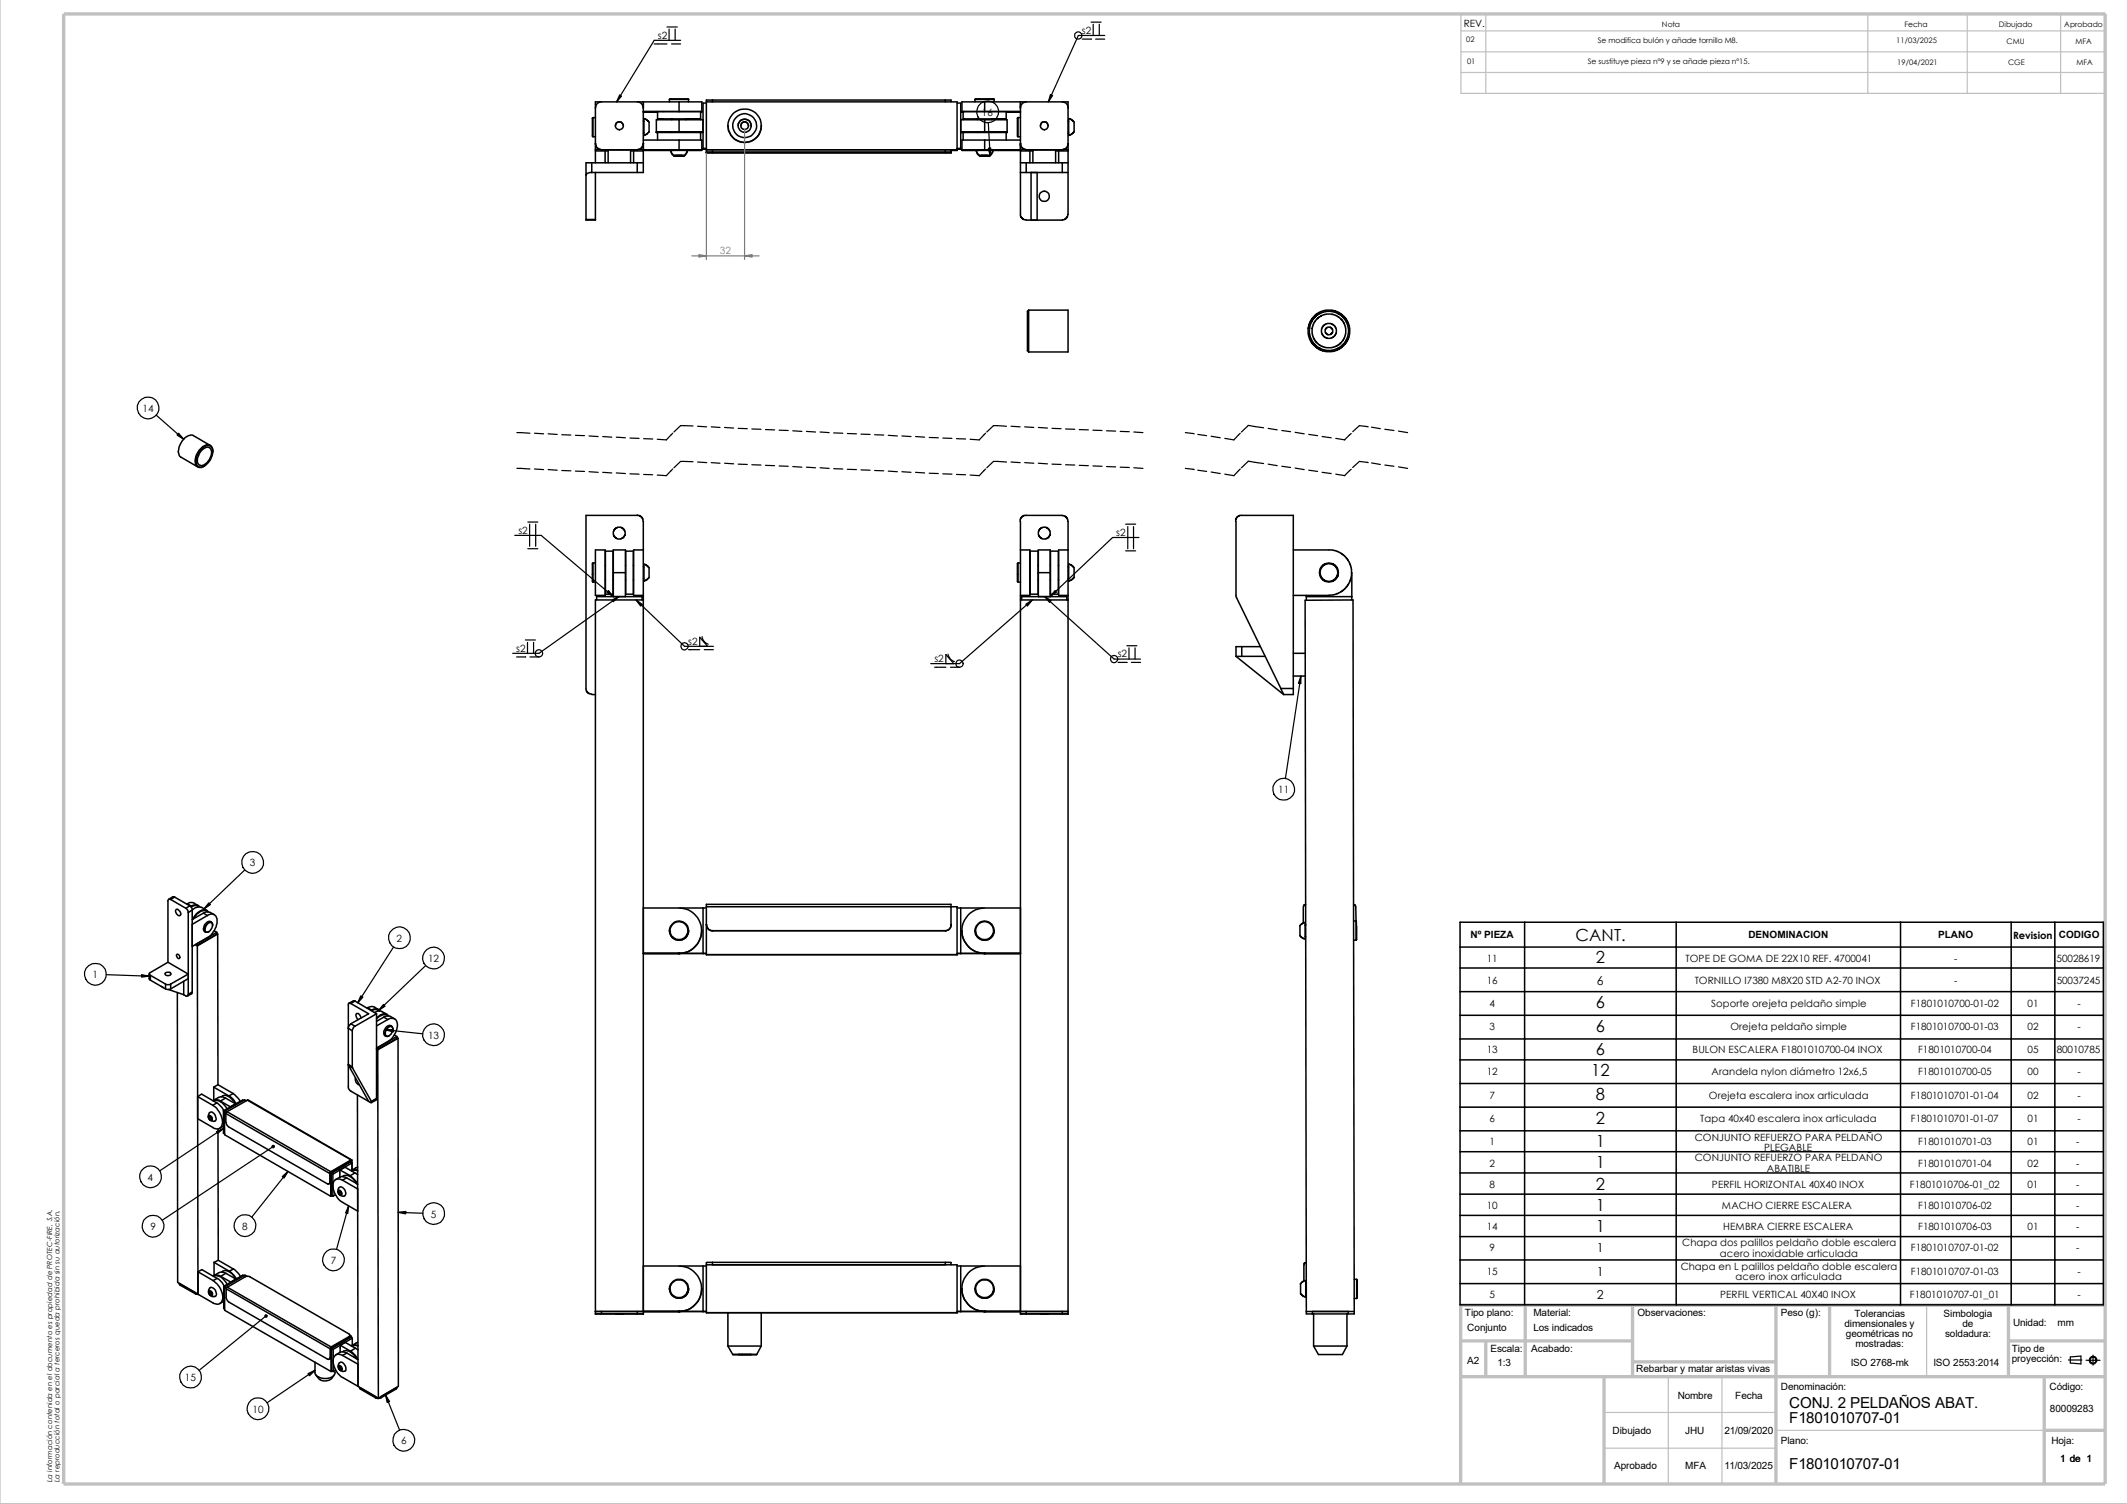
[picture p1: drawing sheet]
<svg xmlns="http://www.w3.org/2000/svg" width="297mm" height="210mm" viewBox="0 0 297 210" stroke-linecap="round" stroke-linejoin="round" font-family="sans-serif">
<g fill="none" stroke="#c0c0c0" stroke-width=".17">
<path d="M0 0v210h297M204 10.1h90M204 7.2h90M204 4.3h90M204 1.9h90v11.1h-90zM207.5 1.9v11.1M260.8 1.9v11.1M274.7 1.9v11.1M287.7 1.9v11.1M224 197.2h24M233 192.2v15M240.5 192.2v15"/>
<path d="M248 199.7h37.5M269 182.2v10M224 202.2h24"/>
</g>
<g fill="none" stroke="#c0c0c0" stroke-width=".47">
<path d="M8.9 1.9h285.1v205.3h-285.1zM204 187.2h24M204 192.2h90M207.5 187.2v5M213 182.2v10M224 192.2v15M228 182.2v10M228 190.2h20M248 182.2v25M255.5 182.2v10M280.5 187.2h13.5M280.5 182.2v10"/>
<path d="M285.5 192.2v15M285.5 199.7h8.5M294 182.2h-90v25"/>
</g>
<g fill="none" stroke="#000" stroke-width=".17">
<path d="M91.4 6.1h1.7M93.1 3.8h1.5M93.4 4.1v1.5M93.8 6.1h1.2M94.3 4.1v1.5M95 5.6h-3.6l-5.3 8.6M138 17.1l.3 4.7M151.1 5.5h1.3M152.4 3.1h1.4M152.7 3.4v1.6M153 5.5h1.3M153.5 3.4v1.6"/>
<path d="M154.3 5h-3.7l-4.2 9.2M21.8 58l3.9 3.3M96.8 59.5l-1.8-.1-.9 .9M97.4 59.5l1.3 .1M99.3 59.6l1.2 .1M101.2 59.7l1.2 .1M103.1 59.8l1.3 .1M105 59.9h1.3M106.9 60h1.3M140.5 59.5l-1.8-.1-.9 .9M141.2 59.5l1.3 .1M143.1 59.6l1.3 .1"/>
<path d="M145 59.7l1.3 .1M146.9 59.8l1.3 .1M148.8 59.9h1.3M150.7 60h1.3M174.3 59.4l2.1 .3M174.3 59.4l-.9 .9M177.1 59.8l1.3 .2M191.1 59.6l-1.3-.2-.9 .9M191.5 59.6l1.2 .3M193.4 59.9l1.2 .2M71.9 74.8h3.7l10 8.5M72.2 65.4l1.8 .1"/>
<path d="M72.2 60.4l1.8 .1M73.7 72.9h1.4M73.7 76.6h1.4M74 73.2v3.1M74.6 65.5l1.3 .1M74.6 60.5l1.3 .1M74.8 73.2v3.1M76.5 65.6l1.3 .1M76.5 60.6l1.3 .1M78.4 65.7h1.3M78.4 60.7h1.3M80.3 65.8h1.3"/>
<path d="M80.3 60.8h1.3M82.3 65.9l1.2 .1M82.3 60.9l1.2 .1M84.2 66h1.2M84.2 61h1.2M86.1 66l1.2 .1M86.1 61l1.2 .1M88 66.2h1.2M88 61.2h1.2M89.9 66.3h1.2M89.9 61.3h1.2M93.9 65.5l-.9 .9-1.2-.1"/>
<path d="M93.9 60.5l-.9 .9-1.2-.1M96.8 64.5l-1.8-.1-.9 .9M97.4 64.5l1.3 .1M99.3 64.6l1.2 .1M101.2 64.7l1.2 .1M103.1 64.8l1.3 .1M105 64.9h1.3M106.9 65h1.3M108.8 65.1h1.3M108.8 60.1h1.3M110.7 65.2h1.3M110.7 60.2h1.3"/>
<path d="M112.6 65.2l1.3 .1M112.6 60.2l1.3 .1M114.5 65.3l1.3 .1M114.5 60.3l1.3 .1M116.4 65.4l1.3 .1M116.4 60.5h1.3M118.3 65.5l1.3 .1M118.3 60.5l1.3 .1M120.2 65.6l1.3 .1M120.2 60.6l1.3 .1M122.1 65.7h1.3M122.1 60.7h1.3"/>
<path d="M124 65.8l1.3 .1M124 60.8l1.3 .1M125.9 65.9l1.3 .1M125.9 60.9l1.3 .1M127.8 66h1.3M127.8 61h1.3M129.8 66.1h1.2M129.8 61.1h1.2M131.7 66.2h1.2M131.7 61.2h1.2M133.6 66.3h1.2M133.6 61.3h1.2"/>
<path d="M137.6 65.5l-.9 .9-1.2-.1M137.6 60.5l-.9 .9-1.2-.1M140.5 64.5l-1.8-.1-.9 .9M141.2 64.5l1.3 .1M143.1 64.6l1.3 .1M145 64.7l1.3 .1M146.9 64.8l1.3 .1M148.8 64.9h1.3M150.7 65h1.3M152.6 65.1h1.3M152.6 60.1h1.3M154.5 65.2h1.3"/>
<path d="M154.5 60.2h1.3M156.4 65.2l1.3 .1M156.4 60.2l1.3 .1M157.2 76.9h1.4M157.2 73.2h1.4M157.5 73.5v3.1M158.3 73.5v3.1M158.3 65.3l1.3 .1M158.3 60.3l1.3 .1M159 75.1h-3.6l-8.8 8.2M165.5 65.4l1.3 .2M165.5 60.4l1.3 .2"/>
<path d="M167.3 65.7l1.2 .1M167.3 60.7l1.2 .1M169.1 65.9l1.3 .2M169.1 60.9l1.3 .2M173.2 65.5l-.9 .9-1.3-.2M173.2 60.5l-.9 .9-1.3-.2M174.3 64.4l2.1 .3M174.3 64.4l-.9 .9M177.1 64.8l1.3 .2M179 65.1l1.2 .2M179 60.1l1.2 .2M180.8 65.4l1.3 .2"/>
<path d="M180.8 60.4l1.3 .2M182.8 65.7l1.2 .1M182.8 60.7l1.2 .1M184.6 66l1.3 .1M184.6 61l1.3 .1M186.5 66.2l1.3 .2M186.5 61.2l1.3 .2M188.7 65.5l-1 .9M188.7 60.5l-1 .9M191.1 64.6l-1.3-.2-.9 .9M191.5 64.6l1.2 .3M193.4 64.9l1.2 .2"/>
<path d="M195.3 65.2l1.3 .2M195.3 60.2l1.3 .2M72.1 91.7h1.3M73.4 89.4h1.4M73.7 89.7v1.5M74 91.7h1.3M74.5 89.7v1.5M86.4 83.3l-11.1 7.9h-3.7M88.8 83.8l6.8 6.5h4M96.1 90.7h1.6M97.7 90.3v-1.3l1.1 1.3M98 88.9a1.26 1.26 0 0 0 .9 1.1"/>
<path d="M98.3 90.7h1.3M130.5 93.2h1.6M132.1 92.7v-1.3l1.1 1.3M132.4 91.4a1.27 1.27 0 0 0 .9 1M132.7 93.2h1.3M144.1 83.8l-10.1 8.9h-4M145.9 83.3l9.7 8.7h3.7M156.1 92.5h1.3M157.4 90.2h1.3M157.6 90.5v1.5M158 92.5h1.3M158.5 90.5v1.5"/>
<path d="M181.7 94.4l-2.2 14.3M14.9 136.1l5.9 .2M34.2 121.5l-5.7 5.4M54.9 132.2l-4.9 7.8M59.4 134.8l-6.5 6.3M31.2 157.6l-8.9 5.9M53.8 143.8l5.2 .6M38.1 160.1l-15.5 10.3M40.2 163.6l-5 6.3M48.7 168.4l-1.7 6.1M55.6 169.3l3.5 .1M37.1 183.8l-9.3 7.5"/>
<path d="M44 191.3l-6.7 4.6M53.8 194.8l2 4.9M288.8 189.9h1.9M289.1 189.5l1.5-.1v1.1l-1.5-.2zM291.3 189.9h1.9M292.3 189.2v1.4"/>
<circle cx="137.9" cy="15.6" r="1.52"/>
<circle cx="150.6" cy="5" r=".52"/>
<circle cx="20.7" cy="57" r="1.51"/>
<circle cx="75.3" cy="91.2" r=".52"/>
<circle cx="95.6" cy="90.3" r=".51"/>
<circle cx="134" cy="92.7" r=".52"/>
<circle cx="155.6" cy="92" r=".51"/>
<circle cx="179.3" cy="110.2" r="1.54"/>
<circle cx="13.3" cy="136" r="1.51"/>
<circle cx="35.3" cy="120.4" r="1.53"/>
<circle cx="55.8" cy="130.9" r="1.53"/>
<circle cx="60.6" cy="133.8" r="1.54"/>
<circle cx="60.6" cy="144.5" r="1.54"/>
<circle cx="21" cy="164.3" r="1.51"/>
<circle cx="21.4" cy="171.2" r="1.51"/>
<circle cx="34.2" cy="171.2" r="1.53"/>
<circle cx="46.6" cy="175.9" r="1.51"/>
<circle cx="60.6" cy="169.5" r="1.52"/>
<circle cx="26.6" cy="192.3" r="1.53"/>
<circle cx="36" cy="196.7" r="1.51"/>
<circle cx="292.3" cy="189.9" r=".54"/>
<circle cx="292.3" cy="189.9" r=".41"/>
<circle cx="56.4" cy="201.1" r="1.52"/>
</g>
<g fill="none" stroke="#000" stroke-width=".21">
<path d="M82.7 16.5v2.5l.1 .1M82.7 16.5h.1M82.8 16.4l-.1 .1M82.8 19.1h.3M82.8 16.4h.3M82.8 16.4v2.7M83.1 15.1a.87 .87 0 0 1 .9-.9h5a.87 .87 0 0 1 .8 .9M83.9 14.2h-.8v8.5M85.9 17.6a.55 .55 0 0 1 .6-.6 .55 .55 0 0 1 .5 .6M89 14.2h5.8M89.8 14.2v9.9h-.8M89.8 16.9l.1 .1"/>
<path d="M89.8 15.7h2M89.8 15.6h5M89.8 19.6h5M89.9 16.6l.5 .2 .2 .3v1.3l-.3 .4-.4 .1v-2.3M89.9 18.5l-.1 .1M91.7 18.5h.1zM91.8 18.5h6v1.1M91.8 18.5v1.1M93.5 13.9h2.6M93.5 13.9v.3M93.8 18.4h-2.1h3.1M93.8 18.4h2v.1"/>
<path d="M93.8 16.6v.1M93.8 18.4v.1M93.8 16.6h-2h6h-2M94.8 16.7h-3.1v1.8M94.8 15.6h3.2h-.2M94.8 14.2h3.2v1.5M94.8 19.6h3.2v1.4M94.8 18.4h3.4M94.8 16.7h3.4M94.8 14.2v1.4M94.8 16.7v1.7M94.8 19.6v1.3"/>
<path d="M95.8 16.6v.1M95.8 16.6h.2h-2.4h.2M96.1 13.8v.1M96.1 13.8h.1M96.1 13.8h-2.5l-.1 .1M96.1 13.9v.3M96.1 13.9h.1M97.7 18.5h.5M97.8 15.6h-6v1.1M97.8 15.7h.2zM97.8 15.6v1.1M98.6 14.2h35v6.8"/>
<path d="M98.6 14.4h-.4v6.4h.4M99.5 14h-.9v7.3M99.5 14v.2M99.5 14h32.5M101.7 17.6h-.1a2.39 2.39 0 0 0 2.4 2.3M103.1 17.6a.91 .91 0 0 1 .9-1 .91 .91 0 0 1 .9 1M103.5 17.6a.53 .53 0 0 1 .5-.6 .53 .53 0 0 1 .5 .6M106.3 17.6a2.37 2.37 0 0 1-2.3 2.3M132 14v.2M132 14h.8v.2M133.6 14.4h.6v6.4M134.2 18.5h.4"/>
<path d="M134.2 18.4h3.3M134.2 16.7h3.3M134.3 15.7h.2zM134.5 15.6h-.2h3.2M134.5 15.6h6v1.1M134.5 15.6v1.1M136.1 13.9h2.7M136.1 13.9v.3M136.5 16.6h-2h6h-2M136.5 16.6v.1M137.5 18.4h3.1h-2.1M137.5 14.2h11.6v15.7l-.1 .5-.3 .2-.4 .1h-5l-.5-.1-.3-.3v-16.1"/>
<path d="M137.5 14.2v1.4M137.5 16.7v1.7M137.5 19.6v1.3M137.5 15.6h5M137.5 19.6h5M137.5 19.6h-3.2v1.4M137.5 14.2h-3.2v1.5M137.5 16.7h3.1v1.8M138.5 16.6h.1h-2.3h.2M138.5 18.4h-2.1l.1 .1M138.5 16.6v.1M138.5 18.4v.1"/>
<path d="M138.7 13.8h-2.5l-.1 .1M138.7 13.8l.1 .1M138.7 13.8h.1M138.8 13.9v.3M138.8 13.9h.1M140.5 18.5h-6v1.1M140.5 18.5h.1zM140.5 18.5v1.1M140.5 15.7h2M142.1 16.5h.1M142.1 16.5v2.5l.1 .1M142.2 16.4v2.7"/>
<path d="M142.2 19.1h.3M142.2 16.4h.3M142.2 16.4l-.1 .1M143.3 14.2a.87 .87 0 0 0-.8 .9M145.3 17.6a.55 .55 0 0 1 .5-.6 .55 .55 0 0 1 .6 .6M148.3 14.2a.8 .8 0 0 1 .8 .9M149.1 16.9l.1 .1M149.2 18.5l-.1 .1M149.2 16.6l.5 .2 .3 .3v1.3l-.3 .3-.5 .2v-2.3M81.8 30.6v.1h1.3v-.1M81.8 30.6h1.3M82.6 22.7h-.8v7.9"/>
<path d="M82.6 24.1h6.4M82.6 22.7v1.4M82.6 22.7h6.4M82.6 24.1a.77 .77 0 0 0-.8 .4M83.1 20.9h11.7M83.1 24.1v6.5M83.1 21.1h1.8M83.2 20.1a.74 .74 0 0 0 .8 .8M84.5 21.1v1.6M84.9 21v1.7M88.1 21v1.7M88.1 21.1h1.7"/>
<path d="M88.5 21.1v1.6M89 22.7v1.4M89 22.7h.8M89.9 20.1a1.04 1.04 0 0 1-.9 .8M93.6 21.1a.97 .97 0 0 0 .5 .7M94.1 21.7h1.4zM94.1 21.8h1.4zM94.4 21.8h.8M94.4 21.7h.8M94.8 20.9h3.2h-2.4M95.6 20.9h.2l-6 .1M95.6 20.9v.1"/>
<path d="M95.7 21h2.3h-2M96 21l-.2 .4-.3 .3M96 21h-2.4a.97 .97 0 0 0 .5 .7M96 21.1l-.2 .4-.3 .3M98.2 20.7h.4M98.6 21.3h34.2M99.5 21.3h-.9h34.2M132 21.3h.8M132 20.9h.8v.4h-.8zM132.8 21h.9M133.6 20.8h.6M133.6 20.7h.6"/>
<path d="M133.7 20.9h-35.1h.9v.4h-.9M136.3 21.1a.97 .97 0 0 0 .5 .7M136.3 21a.97 .97 0 0 0 .5 .7M136.3 21h2.3a.97 .97 0 0 1-.5 .7M136.3 21h-2h2.4M136.7 20.9h-.2l6 .1M136.7 20.9v.1M136.7 20.9h-2.4h3.2M136.8 21.8h1.3zM136.8 21.7h1.3zM137 21.8h.9M137 21.7h.9"/>
<path d="M137.5 20.9h11.6M138.6 21.1a.97 .97 0 0 1-.5 .7M142.5 24.1h.8M142.5 22.7h.8M142.5 21.1h1.7M142.5 20.1a.74 .74 0 0 0 .8 .8M143.3 24.1h5M143.3 22.7h5M143.3 22.7v1.4M143.8 21.1v1.6M144 24.1v6.6M144.2 21v1.7"/>
<path d="M144.8 24.1v6.6M147.4 21v1.7M147.4 21.1h1.7M147.8 21.1v1.6M148.3 24.1h.8M148.3 22.7v1.4M148.3 22.7h.8M149.2 20.1a.92 .92 0 0 1-.9 .8M143.6 43.3v5.8M143.6 43.3h5.5v5.8h-5.5M143.6 43.3l-.1 .2v5.5l.1 .1M182.7 45.8l.3-1 .8-.9 1.1-.6h1.1l1.2 .5 .7 .6 .5 1.2 .1 1-.4 1-.8 1-1.1 .5h-1l-1.1-.3-.9-.8-.5-1.1v-1.1"/>
<path d="M182.8 45.8l.4-1 .7-.8 1.1-.5h1l.9 .3 .9 .8 .4 .9 .1 1.1-.3 1-.8 .8-.9 .5h-1.1l-1-.3-.9-.8-.4-1v-1M183.2 45.8l.3-.8 .6-.7 .9-.4h1l.8 .3 .7 .5 .4 .9v1l-.3 .8-.6 .7-.9 .4-.9 .1-.8-.3-.7-.6-.4-.9v-1M28.1 62.7a1.03 1.03 0 0 1 1.4-.3 1.91 1.91 0 0 1-.6 2.4 .82 .82 0 0 1-.7 .4 .82 .82 0 0 1-.8-.4 2.17 2.17 0 0 1 .7-2.1zM28.3 62.8a.71 .71 0 0 1 1.2-.1 1.94 1.94 0 0 1-1.4 2.3 .81 .81 0 0 1-.4-1.3l.2-.4zM29.3 62.2l-2.3-1.4a1.33 1.33 0 0 0-1.5 .7 1.86 1.86 0 0 0-.3 2.3l2.4 1.4M29.7 63.1a.81 .81 0 0 0-.4-.9 .81 .81 0 0 0-1 .2 2.29 2.29 0 0 0-.9 2.7 .82 .82 0 0 0 1.1 0M82.8 78.6l-.1 .1v2.5l.1 .1M82.8 78.6h.3M82.8 78.6v2.7M83.1 76.8h1.4v6.3h-1.4zM84.5 79h.1M84.5 77h1.1v6h-1.1z"/>
<path d="M85.6 79h.1M85.6 80h1.7M85.6 80v3.3M85.6 80v-3.2h1.7v3.2M87.3 79h.1M87.3 80v3.3M87.4 77h1v6h-1zM88.4 79h.1M89 71.9l.5 .2 .3 .4v4.3M89 72h-7.2v24.4l.4 .4 .4 .1M89.8 76.8v6.3M89.8 76.8h-1.3v6.3h1.3"/>
<path d="M89.8 79.1l.1 .1M89.9 78.8v2.4l.4-.2 .3-.4v-.7a.65 .65 0 0 0 0-.7l-.4-.3-.3-.1M142.2 78.6v2.7M142.2 78.6l-.1 .1v2.5l.1 .1M142.2 78.6h.3M142.5 72.8v-.5l.5-.3h5.3l.5 .1 .2 .2 .1 .5v4M142.5 76.8v6.3M142.5 76.8h1.3v6.3h-1.3M142.5 72.8v4M143.8 79h.1M143.8 77h1.1v6h-1.1zM144.9 79h.1"/>
<path d="M145 80v-3.2h1.6v3.2M145 80h1.6M145 80v3.3M146.6 79h.1M146.6 80v3.3M146.7 77h1.1v6h-1.1zM147.8 79h.1M149.1 76.8h-1.3v6.3h1.3M149.1 79.1l.1 .1M149.1 76.8v6.3M149.2 78.7l.5 .3 .2 .2a1.49 1.49 0 0 1 .1 1.1v.3l-.3 .3-.5 .3v-2.4M172.6 72.8v-.5l.5-.3h7.5v24.1"/>
<path d="M172.6 72.8v10.5l6.3 12.8M180.6 76.8h5.5l.6 .2 .8 .4 .6 .6 .5 .8 .2 1.2-.2 1.1-.5 .8-.6 .6-.8 .4-1.1 .2h-5M188.8 80v3.8M82.6 97h.5M82.8 81.3h.3M83.3 83.8v-.5h6.4v.5M84.5 81h.1M85.6 81h.1M87.3 81h.1M88.4 81h.1M89.8 83.8h-6.7v99.7M89.8 83.1v100.4"/>
<path d="M89.9 80.7l-.1 .1M142.2 81.3h.3M142.5 83.1v100.4M142.5 83.8h6.6M142.7 83.8v-.5h6.3v.5M143.8 81h.1M144.9 81h.1M146.6 81h.1M147.8 81h.1M149.1 83.1v100.4M149.2 80.7l-.1 .1M172.6 91.7h.8"/>
<path d="M172.6 91.7l6.6 5.3M173.4 90.3v1.4M173.4 90.3h2.6M173.4 91.7h3.3M173.4 90.3h-.8v1.4M178.9 96.1h1.7M178.9 96.1l.3 .9M180.6 96.1v.9h-1.4M180.6 94.4h1.7M180.6 91.2h1.7M182.4 83.1v.7M182.4 83.3h6.4"/>
<path d="M20.8 136v.7l.2 .2M21 136.2l2.1 1.2M21 136.2v.7M21 136.9l2.1 1.2M22.5 137.7l.3 .2M23.1 138.1l.3 .1 .4-.1M23.1 135.8a.52 .52 0 0 1 .8 .2 .48 .48 0 0 1-.9-.1zM23.1 137.4v.7M23.1 137.4l.2 .1 .5-.1M23.5 134.4l-2.5 1.4a.19 .19 0 0 0-.2 .2 .19 .19 0 0 0 .2 .2M23.5 134.4l2.8 1.6-2.5 1.4M23.5 138.2l2.2 .7"/>
<path d="M23.8 125.6a.22 .22 0 0 0-.2 0 .22 .22 0 0 0-.1 .2v8.6M23.8 125.6l2.2 1.2M23.8 137.4v.7M24.4 125.3l-.3-.1-.5 .4M24.4 125.3l-.6 .3M24.4 125.3l2.1 1.2M24.6 127a.55 .55 0 0 1 .5 .3 .55 .55 0 0 1 0 .5 .6 .6 0 0 1-.5-.8zM24.7 133.3a.33 .33 0 0 1 .4 .1 .33 .33 0 0 1 0 .4 .33 .33 0 0 1-.4-.1 .33 .33 0 0 1 0-.4zM24.8 138.6v40.5l2.8 1.6M25.7 137v1.9M26 126.8l.2 .3 .1 .3M26.2 126.2l.5-.2a1.31 1.31 0 0 1 .9 .4"/>
<path d="M26.2 126.2h-.1M26.2 126.2l.5 .3M26.3 138.9a.22 .22 0 0 1-.1 .2 .22 .22 0 0 1-.2 0l-.3-.2M26.3 127.4v11.5M26.3 136.7l-2.5 1.4M26.5 126.5l.2 .2 .1 .4M26.5 126.5l-.5 .3M26.7 126.5l-.1 .1M26.7 126.5a.89 .89 0 0 1 1.2 .1M26.8 138.5v.3l-.6 .3M26.8 127.1v11.4M26.8 127.1l-.5 .3"/>
<path d="M26.8 138.5l-.5 .4M26.8 127.1a1.33 1.33 0 0 1 1.4-.4l.7 .4M27.3 131.9l.3 .2M27.3 131.9l.3 .1M27.6 132.1v48.6M27.6 131.7v.3M27.6 131.7h.1M27.8 126.6a.94 .94 0 0 0-1.1 .1M28.4 127.5l.4-.2h.3l.8 .4M28.4 127.5l-1.6 .9M28.4 127.5l.6 .3M28.9 131l-1.3 .7"/>
<path d="M28.9 129.1a.4 .4 0 0 1 .6-.3 .4 .4 0 0 1 .1 .6 .74 .74 0 0 1-.9 .7 1.04 1.04 0 0 1 .2-1zM29 127.8l-2.2 1.3M29 127.8a.84 .84 0 0 1 1 0 .84 .84 0 0 1 .3 .9 2.82 2.82 0 0 1-1.3 2.2l-2.2 1.3M29 127.3a1.2 1.2 0 0 0-1.7 .5l-.3 .5M29.1 127.3a.92 .92 0 0 0-1.5 .1l-.7 1M29.5 128.8a.69 .69 0 0 0-1 .6l-.1 .4 .3 .4M29.7 129.2a.36 .36 0 0 0-.2-.5 .36 .36 0 0 0-.5 .2 .88 .88 0 0 0-.3 1.3l.5-.1M29.9 130l.4 .2M30.3 130.3l.1 .1M30.3 130.2v.2l-2.7 1.6M30.3 130.2l-1.3 .7M30.4 130.4l-2.8 1.7"/>
<path d="M30.4 130.4v21.1M49.6 139.8l-.2-.1-.7 .4M49.6 139.8l-.6 .3M49.6 139.8l3 1.8M89.8 126.8h5a3.2 3.2 0 0 1 3.2 3.2 3.2 3.2 0 0 1-3.2 3.1 3.3 3.3 0 0 0 3.2-3.1M89.8 133.1h8.8M93.5 130a1.31 1.31 0 0 0 1.3 1.3 1.31 1.31 0 0 0 1.3-1.3h.1M95 126.8h3.6M98.2 126.8v6.3M98.6 126.6v-.3h34.2v2.8M98.6 126.6v6.7h35.1M98.6 126.6h35v6.7"/>
<path d="M98.7 129.1a.82 .82 0 0 0 .8 .9h32.5M132.8 129.1a.8 .8 0 0 1-.8 .9M132.8 129.1h.1M133.6 133.1h8.9M133.6 126.8h3.7M134.2 126.8v6.3M136.2 130a1.31 1.31 0 0 0 1.3 1.3 1.31 1.31 0 0 0 1.3-1.3h.1M142.5 126.8h-5a3.2 3.2 0 0 0-3.2 3.2 3.2 3.2 0 0 0 3.2 3.1 3.1 3.1 0 0 1-3.1-3.1M181.5 129.3l.3-.4 .4-.1v2.3M181.5 129.3v1a.36 .36 0 0 0 .1 .5l.3 .2 .3 .1M182 126.6v2.3M182.2 129.2h.1h-.1"/>
<path d="M182.2 130.7l.1 .1M182.3 126.3l-.3 .1v.2M189 126.3h.1l.2 .3 .1 2M189 128.6h.4M189 131.3h.4M189.4 128.6v.8v1.8v.1M189.4 128.6v2.7M203.9 128.8h89.8v53.4h-89.8zM203.9 132.2h89.8M203.9 135.2h89.8M203.9 138.5h89.8M212.9 128.8v53.4"/>
<path d="M234.1 128.8v53.4M265.4 128.8v53.4M280.8 128.8v53.4M286.9 128.8v53.4M27.6 153.1v3.1l2.1 1.2a.84 .84 0 0 0 1 .1 .84 .84 0 0 0 .4-.9 3.1 3.1 0 0 0-1.4-2.3M27.6 153.1l2.1 1.2M27.6 153.1l.6-.3 2.1 1.2M29.1 155.8a.4 .4 0 0 1 .5 .2 .4 .4 0 0 1-.1 .5 .56 .56 0 0 1-.4-.7zM29.1 156.1a.51 .51 0 0 1 .3-.8 .51 .51 0 0 1 .7 .4 .51 .51 0 0 1-.1 .8 .74 .74 0 0 1-.8-.3M29.2 156.2v-.3h.1l.2 .1v.3h-.1M29.2 156.2l.2 .1M29.4 156l.1 .2"/>
<path d="M29.4 155.9v.1M29.4 156l-.2 .2M29.5 156.3h-.1M29.7 153.7l.5-.2 .6 .3M29.8 151.8v1.8l1-.4h.3l.4 .1M29.8 151.8l2.2 1.2M29.9 153.8h-.1a1.36 1.36 0 0 1 1.7 .7l.2 .4M30.3 154l.7 .6 .3 .5M30.3 154l-.6 .3M30.4 157.6l.1 18.4M30.4 151.5l-.6 .3M30.4 151.5l2.2 1.2"/>
<path d="M30.8 153.8l1.4 .8 .7-.5M30.9 153.2a1.1 1.1 0 0 1 1.6 .4l.4 .5M31.2 157.2l-.5 .4M31.2 155.1l.4 .3M31.2 155.1v3.1l.2 .1M31.5 153.3l-.7 .5M31.5 153.3l1.4 .8M31.5 155.5v1.2l.2 .4 .2 .3 13.8 7.9a.23 .23 0 0 0 .4-.2M31.5 155.5l14.6 8.4M31.7 155.2l-.2 .3M31.7 155.2l14.5 8.4M32 153l.5 .5 .5 .6"/>
<path d="M32.6 152.7l-.6 .3M32.6 152.7l.6 .6 .3 .5M34 153.7l-.1-.1-2.7 1.5M34.4 153.7l-.2-.1-2.9 1.6 .1 3.3 14.8 8.5M34.5 153.6h.1l14.5 8.4M34.5 153.6l-2.8 1.6M34.5 153.6l14.5 8.4M48.7 148.8l.5 .3M48.7 148.8l2.8 5M48.7 148.8l-.1-.2 .6 .4M49 143l.6 .3M49 140.1l2.5 1.5-2.5 1.4"/>
<path d="M49 140.1a.2 .2 0 0 0-.3 0 .2 .2 0 0 0-.1 .2v11.6l.4 .5 2.5 1.4M49 143l-.3 .3-.1 .3 .6 .3M49.2 143.9v5.1M49.2 149v.1M49.2 149.1l2.7 4.7M49.6 143.3l-.2 .2-.2 .4M49.6 150.5a.89 .89 0 0 0 .6 1M49.9 152.9l.1 40.7M50.4 142.2a.5 .5 0 0 0-.7-.6l.1 .5 .2 .3M51.3 140.7l.7-.2 .8 .5M51.3 140.7v.1M51.3 140.7l.6 .4"/>
<path d="M51.9 153.8v.2l-.4-.2M51.9 141.1a.79 .79 0 0 1 1.1 .1M51.9 141.1l.6-.1 .5 .2M51.9 141.1h-.1M52.3 141.4l.5-.2h.4l.9 .4M52.6 153.4l-.1 .2-.6 .4M52.6 146.5l.1 .1M52.6 146.4l.1 .1M52.6 141.6v11.8M52.6 153.4l-.7 .4M52.6 141.6l-3 1.7M52.7 146.6l.1 48.6"/>
<path d="M52.7 146.3v.2M52.7 146.3h.1M53.6 142l.5-.1a1.45 1.45 0 0 1 1 .4M53.6 142l-1 .6M53.6 142l.5 .4M54.1 145.5l-1.4 .8M54.1 143.6a.39 .39 0 0 1 .4-.3 .39 .39 0 0 1 .4 .4 .88 .88 0 0 1-.9 1 .72 .72 0 0 1 .1-1.1zM54.1 142.4a.84 .84 0 0 1 1.1-.1 .84 .84 0 0 1 .3 1 3.2 3.2 0 0 1-1.4 2.2l-1.5 .8M54.1 142.4l-1.5 .9M54.2 141.9a1.15 1.15 0 0 0-1.6 .4M54.3 141.9a.92 .92 0 0 0-1.5 0l-.2 .3M54.7 143.3a.73 .73 0 0 0-1.1 .6v.5l.1 .2 .2 .1"/>
<path d="M54.9 143.7a.41 .41 0 0 0-.4-.5 .41 .41 0 0 0-.4 .4 .91 .91 0 0 0-.2 1.1h.2l.2-.1M55.1 144.5l.3 .2M55.4 144.7v.3l-2.7 1.5M55.4 144.9l.2 .1M55.4 144.7l-1.2 .8M55.6 145l-2.9 1.6M55.6 145v48.6l-2.8 1.6M203.9 141.8h89.8M203.9 145.1h89.8M203.9 148h89.8M203.9 151.3h89.8M203.9 154.6h89.8"/>
<path d="M203.9 157.9h89.8M25 179.2l.1 .3M25.1 179.5v-.2l2.2 1.2v.2M25.1 179.5l2.2 1.2M27.6 177.6v3.1M27.6 177.6l2.2 1.2M27.6 177.6l.6-.3 2.1 1.2M29.8 178.2l.2-.1h.4l.4 .1M29.8 178.8a2.78 2.78 0 0 1 1.2 2.8 .79 .79 0 0 1-1.2 .3l-2.2-1.2M29.8 178.2a1.34 1.34 0 0 1 1.7 .7l.2 .4M29.9 176.3v1.8M29.9 176.3l2.1 1.2"/>
<path d="M30.3 178.5l-.5 .3M30.3 178.5l.7 .6 .3 .5M30.5 176l-.6 .3M30.5 176l2.1 1.2M30.8 178.2l1.4 .8 .7-.4M30.9 177.6a1.15 1.15 0 0 1 1.7 .5l.3 .5M31.2 179.6l.2 .1M31.2 179.6v3.1l.2 .1M31.4 179.7l.2 .1M31.4 179.7v3.3l14.8 8.5M31.5 177.8l-.7-.2-1 .5M31.5 177.8l-.7 .4"/>
<path d="M31.5 177.8l1.4 .8M31.6 180v1.3l.3 .5 13.8 8a.25 .25 0 0 0 .4-.2M31.6 180l14.5 8.3M31.7 179.7l2.5-1.4 .6-.1 13.9 8.1a.21 .21 0 0 1 .2 .2 .21 .21 0 0 1-.2 .1M31.7 179.7l14.5 8.4M31.8 179.7l-.2 .3M32 177.5l.7 .6 .3 .5M32.6 177.2l.7 .6 .3 .5M32.6 177.2l-.6 .3M34.1 178.1h-.2l-2.7 1.5M34.5 178.2l-.3-.1-2.8 1.6M46.1 165.1l.1-.1v.1l-.3 .2"/>
<path d="M46.1 163.9v1.2M46.2 163.6l-.1 .3M46.3 163.8l2.6-1.5 .2 .1-2.6 1.6M46.3 163.8l.2 .2M46.3 163.8v3.1l.2 .1M46.4 167h-.2M46.5 164v1.6M46.5 165.6v1.4M46.8 166.8l-.3 .2M46.8 164.7l.7-.1 2.5 1.4v3.1l-2.2-1.2a2.69 2.69 0 0 1-1.2-3zM47.2 166.5a.51 .51 0 0 1 .6-.7 .79 .79 0 0 1 .3 1.2 .78 .78 0 0 1-.9-.4M47.3 166.2a.38 .38 0 0 1 .4 .2 .38 .38 0 0 1-.2 .5 .52 .52 0 0 1-.2-.7z"/>
<path d="M47.3 166.6v-.2l.2-.1 .2 .5h-.2M47.3 166.6l.2 .2M47.5 164.4l.3-.1 .6 .2M47.5 164.4l-.6 .3M47.5 163.4v1M47.5 163.4l1.4 .8M47.5 163.4l.7-.4 1.4 .8M47.5 166.5l.2 .2M47.5 166.4v.1M47.5 166.5l-.2 .1M47.7 166.7l-.2 .1M47.8 164.3a1.17 1.17 0 0 1 1.7 .5l.3 .5"/>
<path d="M48.4 164.5l-.6 .3M48.4 164.5l1.6 .9M48.9 164.2l.7 .6 .3 .6M49 162h.1v1.4M49 162.3v-.2l-2.8 1.7v3.2M49 162l-2.8 1.6M49.1 163.5l.4-.1 .5 .1M49.1 163.3h.1M49.6 163.8l.4 .2M49.6 163.8l-.7 .4M50 163.4l-.6-.1-.4 .1M50 163l-.9 .4"/>
<path d="M89.8 176.8h5a3.2 3.2 0 0 1 3.2 3.2 3.2 3.2 0 0 1-3.2 3.1 3.3 3.3 0 0 0 3.2-3.1M93.5 180a1.31 1.31 0 0 0 1.3 1.3 1.31 1.31 0 0 0 1.3-1.3h.1M95 176.8h3.6M98.2 176.8v6.3M98.6 176.6h35v6.7M99.5 176.3h-.9v7h35.1M99.5 176.3v.3M99.5 176.3h32.5M132 176.3v.3M132 176.3h.8v.3M133.6 176.8h3.7M134.2 176.8v6.3"/>
<path d="M136.2 180a1.31 1.31 0 0 0 1.3 1.3 1.31 1.31 0 0 0 1.3-1.3h.1M142.5 176.8h-5a3.2 3.2 0 0 0-3.2 3.2 3.2 3.2 0 0 0 3.2 3.1 3.1 3.1 0 0 1-3.1-3.1M181.6 179.3l.3-.4 .4-.1v2.3M181.6 179.3v1.4l.4 .3 .3 .1M182.3 179.2h.1h-.1M182.4 176.3a.3 .3 0 0 0-.3 .4v2.2M189.1 178.6h.3M189.4 178.6l.1 .1v2.5l-.1 .1M189.4 178.6v2.7M203.9 160.8h89.8M203.9 163.8h89.8M203.9 166.8h89.8"/>
<path d="M203.9 169.7h89.8M203.9 172.7h89.8M203.9 175.9h89.8M203.9 179.2h89.8M27.3 180.7l.4 .1M29.2 180.6a.49 .49 0 0 1 .1-.8 .49 .49 0 0 1 .7 .3 .61 .61 0 0 1 0 .9 .62 .62 0 0 1-.8-.3h.1M29.2 180.3a.46 .46 0 0 1 .4 .6 .48 .48 0 0 1-.4-.6zM29.3 180.6l-.1-.2 .2-.1 .2 .2v.3h-.2M29.3 180.6l.1 .2M29.4 180.5l.2 .2M29.4 180.4v.1M29.4 180.5l-.1 .1"/>
<path d="M29.6 180.7l-.2 .1M31.2 181.7l-.5 .3M44 190.2v1.5a1.41 1.41 0 0 0 1.6 .8 1.02 1.02 0 0 0 1.2-1.2M44.1 192l.4 .5a1.39 1.39 0 0 0 1.8 0l.4-.5M46.1 189.6l.1-.1v.2l-.2 .1M46.1 188.3v1.3M46.2 188.3v3.2M46.2 188.1l-.1 .2M46.3 188.3l.2 .1M46.3 188.3v3.1l.2 .1M46.4 191.4l-.2 .1M46.5 188.4v1.6"/>
<path d="M46.5 190.1v1.4M46.9 191.3l-.4 .2M47.2 191a.51 .51 0 0 1 .3-.8 .51 .51 0 0 1 .7 .5 .51 .51 0 0 1-.1 .8 .74 .74 0 0 1-.8-.4M47.3 190.7a.45 .45 0 0 1 .4 .7 .47 .47 0 0 1-.4-.7zM47.4 191.1l-.1-.3h.2l.2 .2v.2l-.2 .1M47.4 191.1l.1 .2M47.5 187.8v1M47.5 187.8l.7-.3 1.4 .8M47.5 187.8l1.4 .9M47.5 191l.2 .1M47.5 190.8v.2M47.5 191l-.1 .1"/>
<path d="M47.7 191.2l-.2 .1M47.8 189.3a.82 .82 0 0 0-1-.1 .82 .82 0 0 0-.3 1 2.82 2.82 0 0 0 1.4 2.2l2.1 1.2M47.8 188.8a1.21 1.21 0 0 1 1.6 .4l.4 .5M47.8 189.3l2.2 1.2v3.1M48.4 188.9l-.7-.1-.8 .4M48.4 188.9l-.6 .4M48.4 188.9l1.6 1M48.7 186.6l-2.5 1.5M48.7 186.6v.2M48.7 186.8l-2.5 1.5M48.9 186.4v.3l-.2 .1M48.9 186.5l.2 .1"/>
<path d="M48.9 188.7l.7 .6 .4 .5M49.1 186.6l-2.9 1.7M49.1 186.6v.2M49.2 186.9l-2.7 1.5M49.2 186.9v1M49.2 186.9l-.2-.2-2.7 1.6M49.6 188.3l.4 .2M49.6 188.3l-.7 .4M50 187.5l-.9 .4M50 187.9l-.6-.1-.3 .2M50 188l-.5-.1-.4 .1M50 193.6l2.8 1.6"/>
<path d="M50.2 193.7l.1 .3M50.3 194v-.2l2.2 1.2v.2M50.3 194l2.2 1.2M52.5 195.2l.2 .1 .5-.1M55.3 194v-.2l-2.1 1.2v.2M55.3 194l-2.1 1.2M55.4 193.7v.2l-.1 .1M83.1 183.5h.1M83.1 183.5h.9M84 183.5h5M85.9 183.5h1.1zM89 183.5h.8"/>
<path d="M89.8 183.5h.1M89.8 183.1h-.8v.4M98.6 183.1h-15.5h.9v.4M101.6 188v-4.7h4.7v4.7M101.6 188l.7 1.1M101.6 188h4.7M102.3 189.1h3.4zM103.1 189.1h1.8zM106.3 188l-.6 1.1M133.6 183.1h15.6M142.5 183.5h.8M142.5 183.1h.8v.4"/>
<path d="M142.5 183.5h.1M143.3 183.5h5M145.3 183.5h1zM148.3 183.5h.8M149.1 183.5h.1M149.1 183.1h-.8v.4M182.3 180.7l.1 .1M182.4 183.1v.4h.9M182.4 183.1h6.7M182.4 183.1l-.2-99.3h6.7l.2 99.3M183.3 183.1v.4M183.3 183.5h5"/>
<path d="M183.4 188l.7 1.1h3.4l.6-1.1M183.4 183.5v4.5M183.4 188h4.7M188.1 183.5v4.5M188.3 183.1v.4M189.1 183.1v.4h-.8M189.1 181.3h.3"/>
<circle cx="86.5" cy="17.6" r=".55"/>
<circle cx="104" cy="17.6" r="1.66"/>
<circle cx="104" cy="17.5" r=".92"/>
<circle cx="104" cy="17.5" r=".54"/>
<circle cx="104" cy="17.6" r="2.33"/>
<circle cx="145.8" cy="17.6" r=".55"/>
<circle cx="145.8" cy="27.4" r=".71"/>
<circle cx="185.6" cy="46.2" r="1.05"/>
<circle cx="185.6" cy="46.2" r=".54"/>
<circle cx="86.5" cy="74.5" r=".84"/>
<circle cx="145.8" cy="74.5" r=".84"/>
<circle cx="185.6" cy="80" r="1.32"/>
<circle cx="185.6" cy="79.9" r="1.24"/>
<circle cx="94.8" cy="130" r="1.26"/>
<circle cx="94.8" cy="129.9" r="1.34"/>
<circle cx="137.5" cy="130" r="1.26"/>
<circle cx="137.5" cy="129.9" r="1.34"/>
<circle cx="94.8" cy="180" r="1.25"/>
<circle cx="94.8" cy="180" r="1.33"/>
<circle cx="137.5" cy="180" r="1.25"/>
<circle cx="137.5" cy="180" r="1.33"/>
</g>
<g fill="#000" stroke="#000" stroke-width=".17">
<path d="M86.5 13.3l.3 .1-.7 .8zM146.7 13.2l.3 .1-.6 .9zM138 20.7h.3v1.1zM24.9 60.5l.8 .8-1-.6zM85 82.5l.6 .8-.8-.6zM85.5 83.8l.9-.5-.8 .7zM88.8 83.8l.9 .6-.2 .2zM143.3 84.4l.8-.6-.6 .8zM145.9 83.3l.9 .6-.2 .2zM147.3 82.5l.2 .2-.9 .6zM181.7 94.4v1.1l-.4-.1zM19.8 136.1l1 .2-1 .1z"/>
<path d="M29.2 126.1l.2 .2-.9 .6zM30.2 158l1-.4-.8 .7zM50.4 139.1l.3 .1-.7 .8zM53.6 140.3l.2 .2-.9 .6zM53.8 143.8h1.1v.3zM39.4 164.3l.8-.7-.5 .9zM48.7 168.4l-.1 1.1-.3-.1zM55.6 169.3l1.1-.1-.1 .3zM43 191.8l1-.5-.8 .8zM53.8 194.8l.6 .9-.3 .1z"/>
<path d="M38 160.1l.1-.2 .2 .1-.2 .1 .2-.1a.17 .17 0 0 1-.1 .3 .17 .17 0 0 1-.2-.2z" fill-rule="evenodd"/>
<path d="M37 183.6l.3 .1-.2 .1 .2-.1a.16 .16 0 0 1-.1 .2 .16 .16 0 0 1-.2-.1z" fill-rule="evenodd"/>
</g>
<path d="M104 18v18.2M96.6 35.7h9.4M98.6 21.4v14.8" fill="none" stroke="#808080" stroke-width=".17"/>
<g fill="#808080" stroke="#808080" stroke-width=".17">
<path d="M104 35.7l1-.1v.3z"/>
<path d="M97.6 35.6l1 .1-1 .2z"/>
</g>
<g font-size="2.3">
<text x="220" y="131.4">CANT.</text>
<text x="222.8" y="134.5">2</text>
<text x="222.8" y="140.8">6</text>
<text x="222.8" y="144.1">6</text>
<text x="222.8" y="147.4">6</text>
<text x="222.2" y="150.3">12</text>
<text x="222.8" y="153.6">8</text>
<text x="222.8" y="156.9">2</text>
<text x="222.8" y="160.2">1</text>
<text x="222.8" y="163.2">1</text>
<text x="222.8" y="166.1">2</text>
<text x="222.8" y="169.1">1</text>
<text x="222.8" y="172">1</text>
</g>
<g font-size="2.1">
<text x="249.9" y="196.6">CONJ. 2 PELDAÑOS ABAT.</text>
<text x="249.9" y="198.7">F1801010707-01</text>
<text x="249.9" y="205.1">F1801010707-01</text>
</g>
<g font-size="1.7">
<text x="223" y="137.5">6</text>
<text x="223" y="174.8">1</text>
<text x="223" y="178.1">1</text>
<text x="223" y="181.4">2</text>
</g>
<g font-size="1.4">
<text x="91.9" y="5.4">s2</text>
<text x="151.1" y="4.7">s2</text>
<text x="204.4" y="3.8">REV.</text>
<text x="137.1" y="16.2">16</text>
<text x="19.9" y="57.5">14</text>
<text x="72.4" y="74.5">s2</text>
<text x="155.9" y="74.8">s2</text>
<text x="72.1" y="91">s2</text>
<text x="96.1" y="90">s2</text>
<text x="130.5" y="92.4">s2</text>
<text x="156.1" y="91.8">s2</text>
<text x="178.5" y="110.7">11</text>
<text x="34.9" y="121">3</text>
<text x="55.4" y="131.5">2</text>
<text x="205.4" y="131">Nº PIEZA</text>
<text x="244.1" y="131">DENOMINACION</text>
<text x="270.6" y="131">PLANO</text>
<text x="281.1" y="131.1">Revision</text>
<text x="287.5" y="131">CODIGO</text>
<text x="12.9" y="136.6">1</text>
<text x="59.8" y="134.3">12</text>
<text x="207.6" y="134.3">11</text>
<text x="207.6" y="137.4">16</text>
<text x="235.4" y="134.3">TOPE DE GOMA DE 22X10 REF. 4700041</text>
<text x="236.6" y="137.4">TORNILLO I7380 M8X20 STD A2-70 INOX</text>
<text x="272.9" y="134.3">-</text>
<text x="272.9" y="137.4">-</text>
<text x="287.2" y="134.3">50028619</text>
<text x="287.2" y="137.4">50037245</text>
<text x="208" y="140.6">4</text>
<text x="208" y="143.8">3</text>
<text x="238.9" y="140.6">Soporte orejeta peldaño simple</text>
<text x="241.6" y="143.8">Orejeta peldaño simple</text>
<text x="266.8" y="140.6">F1801010700-01-02</text>
<text x="266.8" y="143.8">F1801010700-01-03</text>
<text x="283.1" y="140.6">01</text>
<text x="283.1" y="143.8">02</text>
<text x="290.1" y="140.6">-</text>
<text x="290.1" y="143.8">-</text>
<text x="59.8" y="145">13</text>
<text x="207.6" y="147.1">13</text>
<text x="236.3" y="147.1">BULON ESCALERA F1801010700-04 INOX</text>
<text x="267.8" y="147.1">F1801010700-04</text>
<text x="283.1" y="147.1">05</text>
<text x="287.2" y="147.1">80010785</text>
<text x="207.6" y="150.1">12</text>
<text x="208" y="153.4">7</text>
<text x="238.6" y="153.4">Orejeta escalera inox articulada</text>
<text x="239" y="150.1">Arandela nylon diámetro 12x6,5</text>
<text x="266.8" y="153.4">F1801010701-01-04</text>
<text x="267.8" y="150.1">F1801010700-05</text>
<text x="283.1" y="150.1">00</text>
<text x="283.1" y="153.4">02</text>
<text x="290.1" y="150.1">-</text>
<text x="290.1" y="153.4">-</text>
<text x="208" y="156.7">6</text>
<text x="208" y="159.9">1</text>
<text x="236.6" y="159.3">CONJUNTO REFUERZO PARA PELDAÑO</text>
<text x="237.4" y="156.7">Tapa 40x40 escalera inox articulada</text>
<text x="246.3" y="160.7">PLEGABLE</text>
<text x="266.8" y="156.7">F1801010701-01-07</text>
<text x="267.8" y="159.9">F1801010701-03</text>
<text x="283.1" y="159.9">01</text>
<text x="283.1" y="156.7">01</text>
<text x="289.9" y="159.9">-</text>
<text x="290.1" y="156.7">-</text>
<text x="20.6" y="164.9">4</text>
<text x="208" y="162.9">2</text>
<text x="208" y="165.9">8</text>
<text x="236.6" y="162.2">CONJUNTO REFUERZO PARA PELDAÑO</text>
<text x="239.1" y="165.9">PERFIL HORIZONTAL 40X40 INOX</text>
<text x="246.7" y="163.6">ABATIBLE</text>
<text x="266.7" y="165.9">F1801010706-01_02</text>
<text x="267.8" y="162.9">F1801010701-04</text>
<text x="283.1" y="165.9">01</text>
<text x="283.1" y="162.9">02</text>
<text x="289.9" y="165.9">-</text>
<text x="289.9" y="162.9">-</text>
<text x="21" y="171.8">9</text>
<text x="33.8" y="171.7">8</text>
<text x="60.2" y="170">5</text>
<text x="207.6" y="168.8">10</text>
<text x="207.6" y="171.7">14</text>
<text x="240.5" y="168.8">MACHO CIERRE ESCALERA</text>
<text x="240.6" y="171.7">HEMBRA CIERRE ESCALERA</text>
<text x="267.8" y="168.8">F1801010706-02</text>
<text x="267.8" y="171.7">F1801010706-03</text>
<text x="283.1" y="171.7">01</text>
<text x="289.9" y="168.8">-</text>
<text x="289.9" y="171.7">-</text>
<text x="46.2" y="176.5">7</text>
<text x="207.6" y="178.1">15</text>
<text x="208" y="174.8">9</text>
<text x="234.7" y="177.3">Chapa en L palillos peldaño doble escalera</text>
<text x="234.9" y="174">Chapa dos palillos peldaño doble escalera</text>
<text x="240.2" y="175.5">acero inoxidable articulada</text>
<text x="242.4" y="178.7">acero inox articulada</text>
<text x="266.8" y="174.8">F1801010707-01-02</text>
<text x="266.8" y="178.1">F1801010707-01-03</text>
<text x="289.9" y="174.8">-</text>
<text x="290.1" y="178.1">-</text>
<text x="204.6" y="183.7">Tipo plano:</text>
<text x="204.9" y="185.8">Conjunto</text>
<text x="208" y="181.3">5</text>
<text x="214.1" y="185.8">Los indicados</text>
<text x="214.1" y="183.7">Material:</text>
<text x="228.6" y="183.7">Observaciones:</text>
<text x="240.2" y="181.3">PERFIL VERTICAL 40X40 INOX</text>
<text x="248.7" y="183.7">Peso (g):</text>
<text x="257.6" y="185.3">dimensionales y</text>
<text x="259" y="183.9">Tolerancias</text>
<text x="266.7" y="181.3">F1801010707-01_01</text>
<text x="271.4" y="183.9">Simbologia</text>
<text x="274" y="185.3">de</text>
<text x="281.1" y="185.1">Unidad:</text>
<text x="287.3" y="185.1">mm</text>
<text x="290.1" y="181.3">-</text>
<text x="204.9" y="190.5">A2</text>
<text x="208.1" y="188.8">Escala:</text>
<text x="209.1" y="190.8">1:3</text>
<text x="213.8" y="188.8">Acabado:</text>
<text x="228.5" y="191.6">Rebarbar y matar aristas vivas</text>
<text x="257.8" y="186.7">geométricas no</text>
<text x="258.4" y="190.8">ISO 2768-mk</text>
<text x="259.1" y="188.1">mostradas:</text>
<text x="270" y="190.8">ISO 2553:2014</text>
<text x="271.6" y="186.7">soldadura:</text>
<text x="280.9" y="188.8">Tipo de</text>
<text x="280.9" y="190.2">proyección:</text>
<text x="25.8" y="192.8">15</text>
<text x="35.3" y="197.3">10</text>
<text x="234.3" y="195.4">Nombre</text>
<text x="242.3" y="195.4">Fecha</text>
<text x="248.7" y="194.1">Denominación:</text>
<text x="286.2" y="194.1">Código:</text>
<text x="286.3" y="197.2">80009283</text>
<text x="56" y="201.7">6</text>
<text x="225.2" y="200.2">Dibujado</text>
<text x="235.3" y="200.2">JHU</text>
<text x="240.8" y="200.2">21/09/2020</text>
<text x="248.7" y="201.6">Plano:</text>
<text x="286.5" y="201.6">Hoja:</text>
<text x="225.4" y="205.1">Aprobado</text>
<text x="235.3" y="205.1">MFA</text>
<text x="240.8" y="205.1">11/03/2025</text>
<text x="287.7" y="204.1">1 de 1</text>
<text x="287.7" y="204.1">1 de</text>
</g>
<text font-size="1.4" fill="#808080" x="100.5" y="35.5">32</text>
<g font-size="1.1">
<text x="204.7" y="5.9">02</text>
<text x="223.1" y="6">Se modifica bulón y añade tornillo M8.</text>
<text x="232.1" y="3.8">Nota</text>
<text x="264.8" y="6">11/03/2025</text>
<text x="265.9" y="3.8">Fecha</text>
<text x="279.1" y="3.8">Dibujado</text>
<text x="288.2" y="3.8">Aprobado</text>
<text x="204.9" y="8.9">01</text>
<text x="221.7" y="9">Se sustituye pieza nº9 y se añade pieza nº15.</text>
<text x="264.9" y="9">19/04/2021</text>
<text x="280.2" y="6.1">CMU</text>
<text x="280.4" y="9.1">CGE</text>
<text x="289.8" y="6.1">MFA</text>
<text x="289.9" y="9.1">MFA</text>
</g>
<g font-size="1">
<text x="7.3" y="206.9" transform="rotate(-90 7.3 206.9)">La información contenida en el documento es propiedad de PROTEC-FIRE, S.A.</text>
<text x="8.3" y="206.9" transform="rotate(-90 8.3 206.9)">La reproducción total o parcial a terceros queda prohibida sin su autorización.</text>
</g>
</svg>
